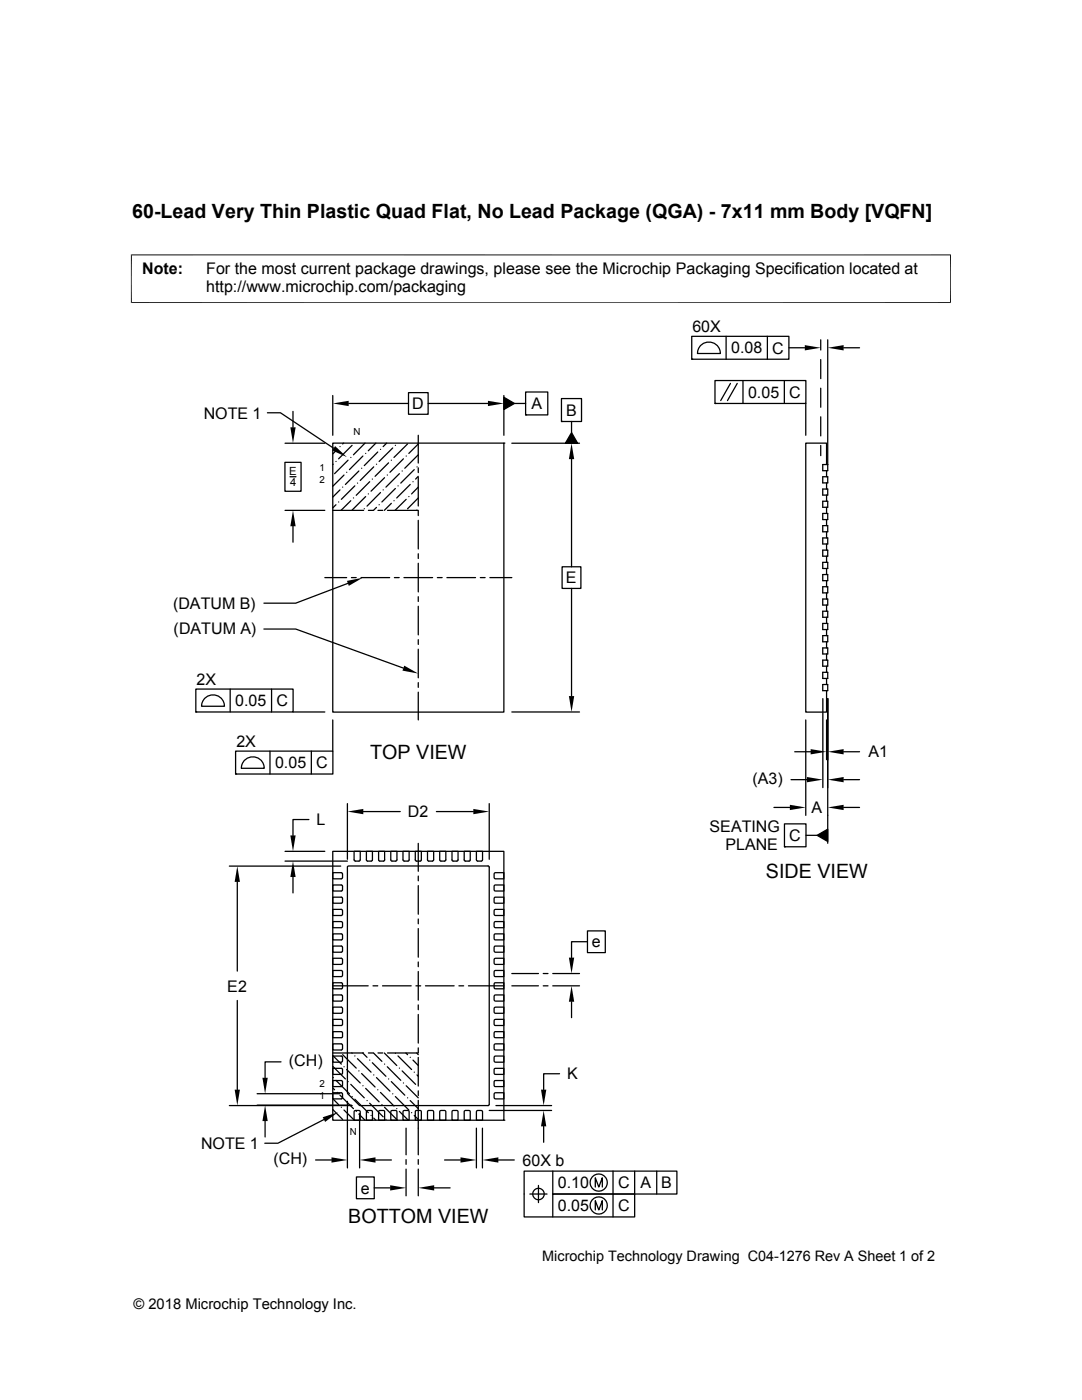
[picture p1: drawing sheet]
<svg xmlns="http://www.w3.org/2000/svg" width="216mm" height="279mm" viewBox="0 0 216 279" stroke-linecap="round" stroke-linejoin="round" font-family="sans-serif">
<g fill="none" stroke="#000" stroke-width=".25">
<path d="M66.4 78.9v8M81.5 78.4h3.9v4.3h-3.9zM100.5 78.9v8M100.5 79.3l2.2 1.2-2.2 1.2zM104.9 78.2h4.4v4.6h-4.4zM112 79.5h4v4.6h-4zM138 67.1h19.4v4.6h-19.4zM138 71.7h.1M139.9 68.8a2.3 2.3 0 0 1 2.5-.3 2.3 2.3 0 0 1 1.3 2h-4.5l.3-1.1zM142.7 75.9h18.1v4.6h-18.1zM144.9 67.1v4.6M145.8 76.5l-2 3.4"/>
<path d="M147.1 76.5l-1.9 3.4M148.3 75.9v4.6M153.1 67.1v4.6M156.5 75.9v4.6M157.4 69.4h3.2M163.8 67.8v2M163.8 71.8v3.8M163.8 77.5v3.8M165.2 67.8v26.1h-1v-1.2h1M168.3 69.4h3.2M53.4 82.4h2.6l10.6 7.1M56.9 92.3h3.2v5.7h-3.2z"/>
<path d="M56.9 88.5h7.9M57.9 95.1h1.2M58.5 82.1v3.2M66.4 88.4h34.1v53.7h-34.1zM66.5 92.6l-.1 .1M67 92.1h.1M67.3 89.7l-.9 .9M67.8 97.8l-1.4 1.4M67.8 89.1h.1M68.4 97.2h.1M68.5 88.4l-.1 .2M68.6 94.8l-2.2 2.2"/>
<path d="M69.2 94.3h.1M69.4 91.8l-2.6 2.7M69.6 80.5h11.9M70 99.9l-1.9 2M70 91.3h.1M70.3 88.9l-2.7 2.7M70.5 99.4h.1M70.8 97l-2.7 2.7M71.3 96.4h.1M71.6 94l-2.7 2.7M72.2 93.5h.1M72.4 91l-2.7 2.7"/>
<path d="M72.8 88.4l-2.3 2.4M73 99.1l-2.7 2.7M73 90.5h.1M73.5 98.6h.1M73.8 96.1l-2.7 2.7M74.3 95.6h.1M74.6 93.2l-2.7 2.7M75 88.4l-1.5 1.6M75.1 92.6h.1M75.4 90.2l-2.7 2.7M75.9 98.3l-2.7 2.7M75.9 89.7h.1"/>
<path d="M76.5 97.8h.1M76.7 95.3l-2.7 2.7M77.2 88.4l-.7 .7M77.3 94.8h.1M77.5 92.4l-2.7 2.7M78.1 91.8h.1M78.4 89.4l-2.8 2.7M78.6 99.9h.1M78.9 97.5l-2.7 2.7M78.9 88.9h.1M79.4 97h.1M79.7 94.5l-2.7 2.7"/>
<path d="M80.2 94h.1M80.5 91.6l-2.7 2.7M81 99.7l-2.2 2.2M81 91h.1M81.3 88.6l-2.7 2.7M81.6 99.1h.1M81.9 96.7l-2.7 2.7M82.4 96.1h.1M82.7 93.7l-2.7 2.7M83.2 93.2h.1M83.5 86.9v5.5M83.5 93.4v.9"/>
<path d="M83.5 95.3v5.7M83.5 95.1l-.6 .5M83.5 97.2l-1.4 1.4M83.5 99.4l-2.2 2.1M83.5 88.6l-1.9 1.9M83.5 90.8l-2.7 2.7M85.4 80.5h12M100.5 88.4h.1M102.1 88.5h13.5M102.7 80.5h2.2M104.9 82.8h.1M112 84.1h.1"/>
<path d="M114 91.6v21.5M114 86.3l1.3 2.2h-2.5zM114 84.1v2.2M142.7 80.5h.1M160.8 80.5v6.4M163.8 83.2v3.8M163.8 88.9v2M164.2 95.1h1v1.3h-1zM164.2 97.6h1v1.2h-1zM164.9 92.7v-4.3h-4.1v53.7h4.1v-4.3M164.9 93.9v1.2M164.9 96.4v1.2"/>
<path d="M164.9 98.8v1.2M56.9 101.9h7.9M58.5 105v3.2M64.8 115.3h4.4M66.4 101.9h6.2M67 100.7l-.6 .7M67.6 100.2h.1M69.4 116.4l-10.4 4h-6.3M70.1 115.3h1M72 115.3h5.7M72.7 101.5h.1M73.5 101.9h1"/>
<path d="M75.1 101.3l-.6 .6M75.4 101.9h1M75.6 100.7h.1M77.3 101.9h6.2M78.1 100.5l-1.4 1.4M78.7 115.3h1M80.6 115.3h5.7M83.2 101.8l-.1 .1M83.5 101.9v1M83.5 103.8v5.8M83.5 110.5v1M83.5 112.4v5.7"/>
<path d="M83.5 119.1v.9M87.3 115.3h.9M89.2 115.3h5.7M95.8 115.3h1M97.7 115.3h4.4M112.2 113.1h3.7v4.3h-3.7zM114 117.4v21.5M164.2 100h1v1.2h-1zM164.2 102.5h1v1.2h-1zM164.2 104.9h1v1.2h-1zM164.2 107.4h1v1.2h-1zM164.2 109.8h1v1.2h-1z"/>
<path d="M164.2 112.2h1v1.3h-1zM164.2 114.7h1v1.2h-1zM164.2 117.1h1v1.2h-1zM164.2 119.5h1v1.3h-1zM164.9 101.2v1.3M164.9 103.7v1.2M164.9 106.1v1.3M164.9 108.6v1.2M164.9 111v1.2M164.9 113.5v1.2M164.9 115.9v1.2M164.9 118.3v1.2"/>
<path d="M39.1 137.5h19.4v4.6h-19.4zM41 139.2a2.29 2.29 0 0 1 2.4-.3 2.29 2.29 0 0 1 1.4 2h-4.6l.3-1.1zM45.9 137.5v4.6M52.7 125.5h6.3l21.5 7.8M54.2 137.5v4.6M83.5 121v5.7M83.5 127.7v.9M83.5 129.6v5.7M83.5 136.2v1M83.5 138.1v5.6M164.2 122h1v1.2h-1zM164.2 124.4h1v1.2h-1z"/>
<path d="M164.2 126.9h1v1.2h-1zM164.2 129.3h1v1.2h-1zM164.2 131.7h1v1.2h-1zM164.2 134.2h1v1.2h-1zM164.2 136.6h1v1.2h-1zM164.2 139.4v17.8M164.9 120.8v1.2M164.9 123.2v1.2M164.9 125.6v1.3M164.9 128.1v1.2M164.9 130.5v1.2M164.9 132.9v1.3"/>
<path d="M164.9 135.4v1.2M165.2 139.4v28.9M39.1 142.1h.1M47 149.9h19.4v4.6h-19.4zM47 154.5h.1M48.9 151.6a2.29 2.29 0 0 1 2.5-.4 2.29 2.29 0 0 1 1.3 2.1h-4.5l.3-1.1zM53.9 149.9v4.6M58.5 142.1h6.3M62.1 149.9v4.6M66.4 143.7v6.2M102.1 142.1h13.5M157.8 155.6h3.2"/>
<path d="M158.6 150h3.2M160.8 143.7v19M164.9 143.7v7.9M168.3 150h3.2M168.3 155.6h3.2M45.8 172.8h22.2M47.3 176v17.8M56.9 171.9h12.4M56.9 169.9h7.9M58.5 175v3.2M61.6 163.6h-3.1v3.1M66.4 169.9h34.1v53.7h-34.1z"/>
<path d="M66.4 179l1.8 .1 .1 .2v.8l-1.9 .2zM66.4 176.6h1.8l.1 .2v.9l-.2 .1h-1.7zM66.4 174.2h1.8l.1 .2v.9l-.2 .1h-1.7zM69.3 160.4v11.1M69.3 173l.3-.2h27.8l.2 .2v47.4l-.1 .2h-25.6l-2.5-2.3zM70.7 169.9h1.2v1.7l-.1 .2-.9 .1-.2-.2zM72.5 162h7.4M73.1 169.9h1.2v1.7l-.1 .2-.9 .1-.2-.2zM75.5 169.9h1.3l-.2 1.9-.8 .1-.2-.2zM78 169.9h1.2v1.7l-.1 .2-.9 .1-.2-.2zM80.4 169.9h1.2v1.7l-.1 .2-.8 .1-.2-.2zM82.9 169.9h1.2l-.1 1.9-.9 .1-.2-.2z"/>
<path d="M83.5 168.3v5.6M83.5 174.8v1M83.5 176.7v5.8M85.3 169.9h1.2v1.7l-.1 .2-.9 .1-.2-.2zM87.1 162h7.3M87.7 169.9h1.3v1.7l-.2 .2-.8 .1-.2-.2zM90.2 169.9h1.2v1.7l-.1 .2-.9 .1-.2-.2zM92.6 169.9h1.2l-.1 1.9-.8 .1-.3-.2zM95.1 169.9h1.2v1.7l-.1 .2-.9 .1-.2-.2zM97.6 160.4v11.1M98.7 179.1l1.8-.1v1.3l-1.8-.1-.1-.2zM98.7 176.6h1.8v1.2h-1.8l-.1-.2z"/>
<path d="M98.7 174.2h1.8v1.2l-1.8-.1-.1-.2zM154.4 161.1h3.2M156.5 164.4h4.3v4.6h-4.3zM156.5 169h.1M160.8 166.7h2.2M163 166.7l2.2-1.2v2.4zM168.3 161.1h3.2M47.3 199.7v17.8M66.4 196.7h7.1M66.4 198.6h1.8l.1 .2v.9l-.2 .1h-1.7zM66.4 196.1l1.8 .1 .1 .2v.8l-1.9 .1zM66.4 193.7h1.8l.1 .2v.9l-.2 .1h-1.7z"/>
<path d="M66.4 191.2l1.8 .1 .1 .2v.8l-.2 .2h-1.7zM66.4 188.8h1.8l.1 .2v.9l-.2 .1h-1.7zM66.4 186.4h1.8l.1 .2v.9l-.2 .1h-1.7zM66.4 183.9l1.8 .1 .1 .2v.8l-.2 .1h-1.7zM66.4 181.5h1.8l.1 .2v.9l-.2 .1h-1.7zM74.4 196.7h1M76.3 196.7h5.7M83 196.7h.9M83.5 183.4v1M83.5 185.3v5.7M83.5 192v.9M83.5 193.9v5.7"/>
<path d="M84.9 196.7h5.7M91.6 196.7h.9M93.5 196.7h7M98.7 198.6h1.8v1.2h-1.8l-.1-.3zM98.7 196.2l1.8-.1v1.2h-1.8l-.1-.2zM98.7 193.7h1.8v1.2h-1.8l-.1-.2zM98.7 191.3l1.8-.1v1.3l-1.8-.1-.1-.2zM98.7 188.8h1.8v1.2h-1.8l-.1-.2zM98.7 186.4h1.8v1.2h-1.8l-.1-.3zM98.7 184l1.8-.1v1.2h-1.8l-.1-.2zM98.7 181.5h1.8v1.2h-1.8l-.1-.2zM102.1 196.7h5.3"/>
<path d="M102.1 194.3h5.3M108.4 196.7h.9M108.4 194.3h.9M110.3 196.7h5.3M110.3 194.3h5.3M114 199.9v3.2M117.2 187.9h-3.2v3.2M117.2 185.8h3.6v4.3h-3.6zM51.3 218.3h16.5M56.1 211.9h-3.2v3.2M66.4 219.3l1.2 1.2M66.4 210.1h6.1"/>
<path d="M66.4 218.1h1.8l.1 .2v.9l-.2 .1h-1.7zM66.4 217.1l.4 .4M66.4 212.8l2.5 2.5M66.4 210.7l1.7 1.7M66.4 215.6l1.8 .1 .1 .2v.8l-1.9 .2zM66.4 213.2h1.8l.1 .2v.9l-.2 .1h-1.7zM66.4 210.8h1.8l.1 .2v.9l-.2 .1h-1.7zM66.4 208.3l1.8 .1 .1 .2v.8l-.2 .2h-1.7zM66.4 205.9h1.8l.1 .2v.9l-1.9 .1zM66.4 203.4l1.8 .1 .1 .2v.8l-.2 .2h-1.7zM66.4 201h1.8l.1 .3v.8l-.2 .1h-1.7zM66.5 215.1h.1"/>
<path d="M67 215.6l2.7 2.7M67.3 218h.1M67.8 218.6l2.7 2.7M68.4 210.5l2.7 2.7M68.6 212.9h.1M69.2 213.4l2.7 2.7M69.3 219.8v13.3M69.4 215.9h.1M70 216.4l2.7 2.7M70.2 210.1l.1 .1M70.3 218.8h.1M70.8 219.4l2.7 2.7"/>
<path d="M70.8 210.7h.1M71.3 211.3l2.7 2.7M71.6 213.7h.1M72.2 214.2l2.6 2.7M72.4 210.1l.8 .9M72.4 216.7h.1M73 217.2l2.6 2.7M73.2 219.6h.1M73.5 210.1h1M73.8 211.6h.1M74.3 212.1l2.7 2.7M74.5 210.1l1.7 1.7"/>
<path d="M74.6 214.5h.1M75.1 215.1l2.7 2.7M75.4 217.5h.1M75.4 210.1h1M75.9 218l2.7 2.7M76.7 210.1l2.5 2.5M76.7 212.4h.1M77.3 212.9l2.7 2.7M77.3 210.1h6.2M77.5 215.3h.1M78.1 215.9l2.7 2.7M78.4 218.3h.1"/>
<path d="M78.9 218.8l2.7 2.7M78.9 210.2h.1M79.4 210.7l2.7 2.7M79.7 213.2h.1M80.2 213.7l2.7 2.7M80.5 216.1h.1M81 210.1l.3 .4M81 216.7l2.5 2.4M81.3 219.1h.1M81.9 219.6l1.6 1.7M81.9 211h.1M82.4 211.6l1.1 1"/>
<path d="M82.7 214h.1M83.1 210.1l.4 .4M83.2 214.5l.3 .3M83.5 200.6v.9M83.5 202.5v5.7M83.5 209.1v1M83.5 211v5.7M83.5 217.7v1M83.5 219.6v10.9M98.7 218.1h1.8v1.2h-1.8l-.1-.2zM98.7 215.7l1.8-.1v1.3l-1.8-.1-.1-.2zM98.7 213.2h1.8v1.2h-1.8l-.1-.2z"/>
<path d="M98.7 210.8h1.8v1.2l-1.8-.1-.1-.2zM98.7 208.4l1.8-.1v1.3l-1.8-.1-.1-.2zM98.7 205.9h1.8v1.2h-1.8l-.1-.2zM98.7 203.5l1.8-.1v1.3l-1.8-.1-.1-.2zM98.7 201h1.8v1.2h-1.8l-.1-.2zM111.7 214.3h-3.2v3.2M45.8 220.6h24.5M51.3 220.6h18.8M52.9 223.7v3.2M63 231.5h3.1M64.6 223.4l-9.1 4.8h-2.7M66.4 221.4l2 2"/>
<path d="M68.1 221h.1M68.6 221.5l2.1 2.1M70.7 221.7l.2-.1 .9 .1 .1 1.9h-1.2zM71.1 221.8h.1M71.1 234.9h3.6v4.3h-3.6zM71.6 222.3l1.2 1.3M71.8 222.2v10.9M73.1 221.7l.2-.1 1 .1v1.9h-1.2zM73.8 220.2l2.7 2.7M74 222.6h.1M74.6 223.1l.4 .5M74.7 237.1h3.2"/>
<path d="M74.9 231.5h3.2M75.6 221.7l.2-.1 .9 .1 .1 1.9h-1.3zM76.2 220.5h.1M76.7 221l2.6 2.6M77 223.4h.1M78 221.7l.2-.1 1 .1v1.9h-1.2zM79.2 221.3h.1M79.7 221.8l1.8 1.8M80.5 221.7l.2-.1 .9 .1v1.9h-1.2zM81 225.1v5.4M81 231.4v1M81 233.3v5.4"/>
<path d="M82.1 222.1h.1M82.7 222.6l.8 .8M82.9 221.7l.2-.1 1 .1v1.9h-1.2zM83.5 231.4v1M83.5 233.3v5.4M85.3 221.7l.2-.1 1 .1v1.9h-1.2zM86.6 237.1h3.2M87.8 221.7l.2-.1 .9 .1 .1 1.9h-1.3zM88.7 231.5h3.2M90.2 221.7l.2-.1 1 .1v1.9h-1.2zM92.6 221.7l.3-.1 .9 .1v1.9h-1.2zM95.1 225.1v8"/>
<path d="M95.1 221.7l.2-.1 .9 .1 .1 1.9h-1.2zM96.3 225.1v8M97.6 221.6h12.5M99 220.6h11.1M99.4 231.5h3.2M100.5 223.6h.1M105.7 238.3h3.5M107.4 236.6v3.4M108.5 224.8v3.2M110.3 233.7v4.6h16.3v4.6h-22v-9.2h30.5v4.6h-24.8v4.6M118.8 236.9v-1.8l.7 1.8 .7-1.8v1.8M122.3 233.7v9.2"/>
<path d="M126.6 233.7v4.6M131 233.7v4.6M118.8 241.5v-1.9l.7 1.9 .7-1.9v1.9"/>
<circle cx="107.4" cy="238.3" r="1.14"/>
<circle cx="119.5" cy="236" r="1.71"/>
<circle cx="119.5" cy="240.6" r="1.71"/>
</g>
<g fill="#000">
<path d="M66.4 80.5l3.2-.5v1zM97.4 80l3.1 .5-3.1 .5zM160.6 68.9l3.2 .5-3.2 .5zM165.2 69.4l3.1-.5v1zM57.9 85.3h1.1l-.5 3.2zM66.9 89l2.3 2.2-2.9-1.3zM100.5 79.3l2.2 1.2-2.2 1.2zM114 88.5l.6 3.1h-1.1zM114 86.3l1.3 2.2h-2.5zM58.5 101.9l.5 3.1h-1.1zM69.2 115.9l3.2-.6-2.8 1.6zM80.7 132.8l2.8 1.6-3.2-.6z"/>
<path d="M113.5 138.9h1.1l-.6 3.2zM161 155.1l3.2 .5-3.2 .5zM161.8 149.5l3.1 .5-3.1 .6zM165.2 150l3.1-.5v1.1zM165.2 155.6l3.1-.5v1zM47.3 172.8l.6 3.2h-1.1zM58.5 171.9l.5 3.1h-1.1zM57.9 166.7h1.1l-.5 3.2zM69.3 162l3.2-.6v1.1zM94.4 161.4l3.2 .6-3.2 .5zM157.6 160.6l3.2 .5-3.2 .6zM163 166.7l2.2-1.2v2.4z"/>
<path d="M165.2 161.1l3.1-.5v1.1zM114 196.7l.6 3.2h-1.1zM113.5 191.1h1.1l-.6 3.2zM46.8 217.5h1.1l-.6 3.1zM52.4 215.1h1l-.5 3.2zM107.9 217.5h1.1l-.5 3.1zM52.9 220.6l.5 3.1h-1zM64.4 223l3.1-1-2.6 1.9zM66.1 231l3.2 .5-3.2 .5zM71.8 231.5l3.1-.5v1zM77.9 236.5l3.1 .6-3.1 .5zM83.5 237.1l3.1-.6v1.1z"/>
<path d="M91.9 231l3.2 .5-3.2 .5zM96.3 231.5l3.1-.5v1zM108.5 221.6l.5 3.2h-1.1z"/>
</g>
<path d="M26.1 50.9h163.7M26.2 50.8v9.7M189.7 50.8v9.7M26.1 60.4h163.7" fill="none" stroke="#000" stroke-width=".2"/>
<g font-size="3.9">
<text x="26.4" y="43.5">60-Lead Very Thin Plastic Quad Flat, No Lead Package (QGA) - 7x11 mm Body [VQFN]</text>
<text x="73.9" y="151.4">TOP VIEW</text>
<text x="152.8" y="175.3">SIDE VIEW</text>
<text x="69.5" y="244">BOTTOM VIEW</text>
</g>
<g font-size="3.2">
<text x="28.4" y="54.6">Note:</text>
<text x="41.1" y="58.3">http://www.microchip.com/packaging</text>
<text x="41.1" y="54.6">For the most current package drawings, please see the Microchip Packaging Specification located at</text>
<text x="138.2" y="66.4">60X</text>
<text x="145.9" y="70.5">0.08</text>
<text x="154.1" y="70.5">C</text>
<text x="40.6" y="83.5">NOTE 1</text>
<text x="82.3" y="81.7">D</text>
<text x="106" y="81.7">A</text>
<text x="112.9" y="83">B</text>
<text x="149.3" y="79.4">0.05</text>
<text x="157.5" y="79.4">C</text>
<text x="112.9" y="116.4">E</text>
<text x="34.5" y="121.5">(DATUM B)</text>
<text x="34.6" y="126.6">(DATUM A)</text>
<text x="39.2" y="136.7">2X</text>
<text x="46.9" y="140.9">0.05</text>
<text x="55.2" y="140.9">C</text>
<text x="47.2" y="149.1">2X</text>
<text x="54.9" y="153.3">0.05</text>
<text x="63.1" y="153.3">C</text>
<text x="173.3" y="151.2">A1</text>
<text x="150.1" y="156.4">(A3)</text>
<text x="63.2" y="164.7">L</text>
<text x="81.4" y="163.1">D2</text>
<text x="141.6" y="166">SEATING</text>
<text x="157.5" y="167.9">C</text>
<text x="161.9" y="162.3">A</text>
<text x="144.8" y="169.7">PLANE</text>
<text x="118.1" y="189.1">e</text>
<text x="45.4" y="197.9">E2</text>
<text x="57.7" y="212.7">(CH)</text>
<text x="113.2" y="215.4">K</text>
<text x="40.1" y="229.3">NOTE 1</text>
<text x="54.6" y="232.3">(CH)</text>
<text x="104.3" y="232.6">60X b</text>
<text x="72" y="238.2">e</text>
<text x="111.3" y="237.2">0.10</text>
<text x="123.3" y="237.2">C</text>
<text x="127.8" y="237.2">A</text>
<text x="132" y="237.2">B</text>
<text x="111.3" y="241.7">0.05</text>
<text x="123.3" y="241.7">C</text>
</g>
<g font-size="2.9">
<text x="108.2" y="251.7">Microchip Technology Drawing C04-1276 Rev A Sheet 1 of 2</text>
<text x="26.6" y="261.3">© 2018 Microchip Technology Inc.</text>
</g>
<g font-size="2.2">
<text x="57.7" y="94.9">E</text>
<text x="57.9" y="97">4</text>
</g>
<g font-size="1.9">
<text x="70.6" y="86.9">N</text>
<text x="63.7" y="94">1</text>
<text x="63.7" y="96.5">2</text>
<text x="63.7" y="216.9">2</text>
<text x="63.7" y="219.4">1</text>
<text x="69.8" y="226.5">N</text>
</g>
</svg>
